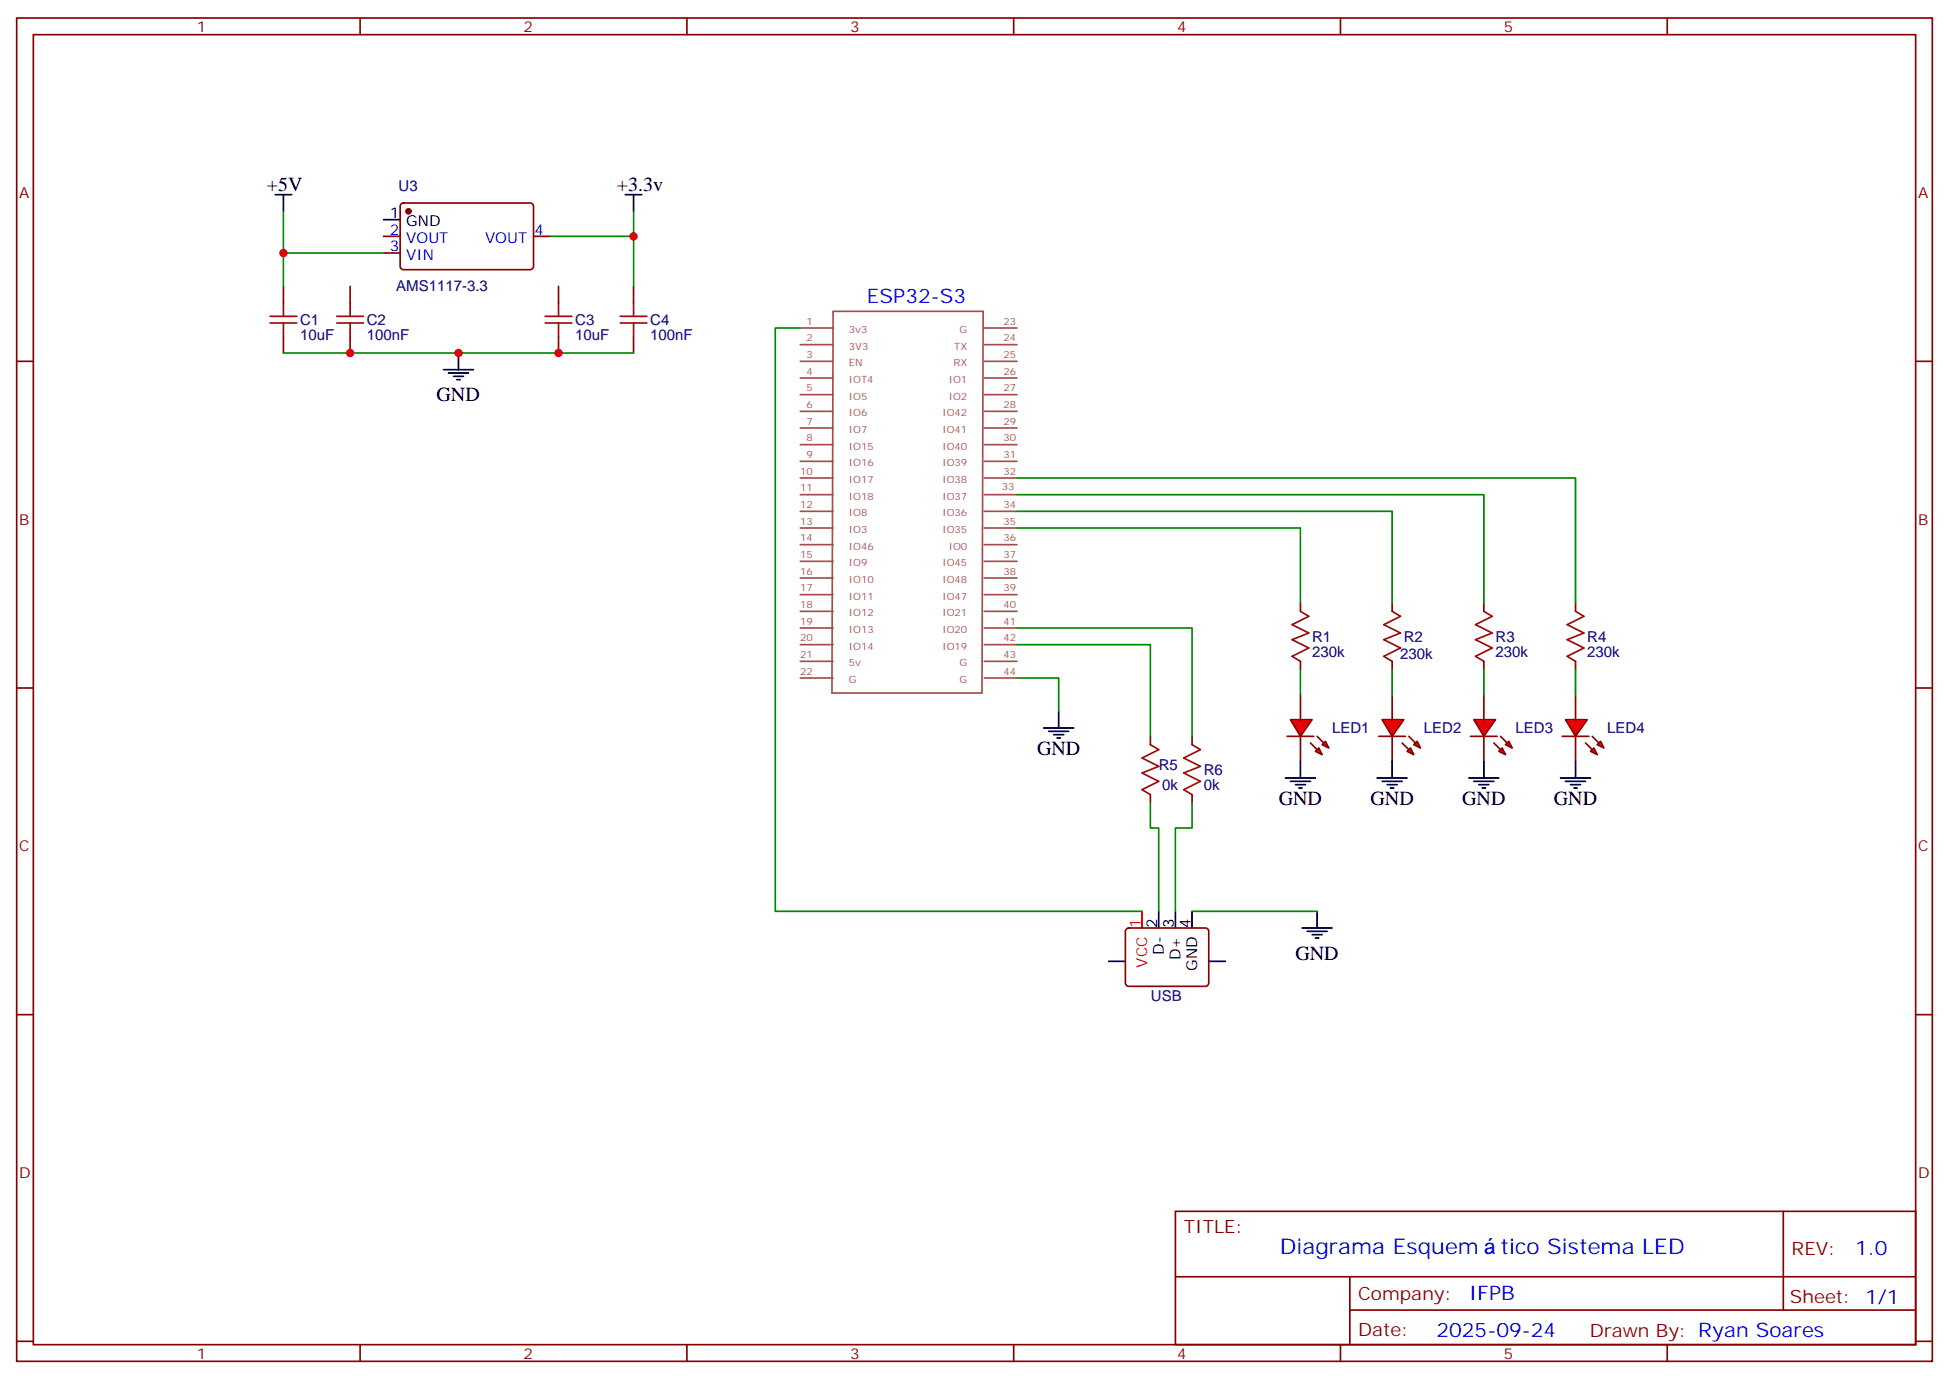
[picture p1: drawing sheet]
<svg xmlns="http://www.w3.org/2000/svg" width="412mm" height="292mm" viewBox="0 0 412 292" stroke-linecap="round" stroke-linejoin="round" font-family="sans-serif">
<g fill="none" stroke="#870000" stroke-width=".35">
<path d="M3.5 3.8h405.4v284.3h-405.4zM7.1 7.3h398.2v277.3h-398.2zM76.2 3.8v3.5M145.3 3.8v3.5M214.5 3.8v3.5M283.6 3.8v3.5M352.8 3.8v3.5M3.5 76.5h3.6M405.3 76.5h3.6M3.5 145.6h3.6M405.3 145.6h3.6M3.5 214.8h3.6"/>
<path d="M405.3 214.8h3.6M248.7 256.4h156.6v28.2h-156.6zM377.3 256.4v20.9M248.7 270.2h156.5M285.6 277.3h119.6M285.6 270.2v14.2M3.5 283.9h3.6M76.2 284.6v3.5M145.3 284.6v3.5M214.5 284.6v3.5M283.6 284.6v3.5M352.8 284.6v3.5"/>
<path d="M405.3 283.9h3.6"/>
</g>
<g fill="none" stroke="#a64a4a" stroke-width=".35">
<path d="M169.3 76.5h7M169.3 73h7M169.3 69.4h7M176.3 65.9h31.7l-.2 80.8h-31.8zM208.3 76.5h6.9M208.3 73h6.9M208.3 69.4h6.9M169.3 97.6h7M169.3 94.1h7M169.3 90.6h7M169.3 87.1h7M169.3 83.5h7"/>
<path d="M169.3 80h7M208.3 97.6h6.9M208.3 94.1h6.9M208.3 90.6h6.9M208.3 87.1h6.9M208.3 83.5h6.9M208.3 80h6.9M169.3 118.8h7M169.3 115.3h7M169.3 111.8h7M169.3 108.2h7M169.3 104.7h7"/>
<path d="M169.3 101.2h7M208.3 118.8h6.9M208.3 115.3h6.9M208.3 111.8h6.9M208.3 108.2h6.9M208.3 104.7h6.9M208.3 101.2h6.9M169.3 140h7M169.3 136.5h7M169.3 132.9h7M169.3 129.4h7M169.3 125.9h7"/>
<path d="M169.3 122.3h7M208.3 140h6.9M208.3 136.5h6.9M208.3 132.9h6.9M208.3 129.4h6.9M208.3 125.9h6.9M208.3 122.3h6.9M169.3 143.5h7M208.3 143.5h6.9"/>
</g>
<path d="M220.8 154.1h6.4M221.9 154.8h4.2M223 155.5h2.1M223.7 156.2h.7M224 150.6v3.5" fill="none" stroke="#000" stroke-width=".35"/>
<path d="M215.2 143.5h8.8v7.1" fill="none" stroke="#008700" stroke-width=".35"/>
<g fill="#f00" stroke="#870000" stroke-width=".35">
<path d="M273 152.3h4.6l-2.4 3.6z"/>
<path d="M272.3 155.9h5.7z"/>
</g>
<g fill="#870000" stroke="#870000" stroke-width=".35">
<path d="M278.7 155.9l1.4 1.4z"/>
<path d="M277.3 157.3l1.4 1.4z"/>
</g>
<g fill="#f00" stroke="#870000" stroke-width=".35">
<path d="M279.8 157.6l.7-.7 .7 1.4z"/>
<path d="M278.3 159l.7-.7 .8 1.4z"/>
</g>
<path d="M275.2 147v5.3M275.2 155.9v5.2" fill="none" stroke="#870000" stroke-width=".35"/>
<g fill="#f00" stroke="#870000" stroke-width=".35">
<path d="M292.5 152.3h4.5l-2.4 3.6z"/>
<path d="M291.7 155.9h5.7z"/>
</g>
<g fill="#870000" stroke="#870000" stroke-width=".35">
<path d="M298.1 155.9l1.4 1.4z"/>
<path d="M296.7 157.3l1.4 1.4z"/>
</g>
<g fill="#f00" stroke="#870000" stroke-width=".35">
<path d="M299.2 157.6l.7-.7 .7 1.4z"/>
<path d="M297.7 159l.7-.7 .8 1.4z"/>
</g>
<path d="M294.6 147v5.3M294.6 155.9v5.2" fill="none" stroke="#870000" stroke-width=".35"/>
<g fill="#f00" stroke="#870000" stroke-width=".35">
<path d="M311.9 152.3h4.5l-2.4 3.6z"/>
<path d="M311.1 155.9h5.7z"/>
</g>
<g fill="#870000" stroke="#870000" stroke-width=".35">
<path d="M317.5 155.9l1.4 1.4z"/>
<path d="M316.1 157.3l1.4 1.4z"/>
</g>
<g fill="#f00" stroke="#870000" stroke-width=".35">
<path d="M318.6 157.6l.7-.7 .7 1.4z"/>
<path d="M317.1 159l.8-.7 .7 1.4z"/>
</g>
<path d="M314 147v5.3M314 155.9v5.2" fill="none" stroke="#870000" stroke-width=".35"/>
<g fill="#f00" stroke="#870000" stroke-width=".35">
<path d="M331.3 152.3h4.5l-2.4 3.6z"/>
<path d="M330.6 155.9h5.6z"/>
</g>
<g fill="#870000" stroke="#870000" stroke-width=".35">
<path d="M336.9 155.9l1.4 1.4z"/>
<path d="M335.5 157.3l1.4 1.4z"/>
</g>
<g fill="#f00" stroke="#870000" stroke-width=".35">
<path d="M338.7 156.9l.7 1.4-1.4-.7z"/>
<path d="M336.5 159l.8-.7 .7 1.4z"/>
</g>
<g fill="none" stroke="#870000" stroke-width=".35">
<path d="M81.1 50h3.6M81.1 53.6h3.6M84.9 43.2l.5-.2h26.8a.71 .71 0 0 1 .7 .7v12.7a.76 .76 0 0 1-.7 .7h-26.8a.76 .76 0 0 1-.7-.7v-12.7zM112.9 50h3.5M60 60.6v3.5M60 71.2v3.5M74.1 60.6v3.5M74.1 71.2v3.5M118.2 60.6v3.5M118.2 71.2v3.5M134.1 60.6v3.5M134.1 71.2v3.5"/>
<path d="M275.2 127.6v1.8M275.2 140v1.7M294.6 127.6v1.8M294.6 140v1.7M314 127.6v1.8M314 140v1.7M333.4 127.6v1.8M333.4 140v1.7M243.4 155.9v1.7M252.2 155.9v1.7M333.4 147v5.3M333.4 155.9v5.2"/>
<path d="M243.4 168.2v1.8M252.2 168.2v1.8M238.4 196.6l.4-.2h16.3a.71 .71 0 0 1 .7 .7v11a.76 .76 0 0 1-.7 .7h-16.3a.76 .76 0 0 1-.7-.7v-11z"/>
</g>
<g fill="none" stroke="#a10000" stroke-width=".35">
<path d="M57.1 68.4h5.7M57.1 67h5.7M60 64.1v2.9M60 68.4v2.8M71.3 68.4h5.6M71.3 67h5.6M74.1 64.1v2.9M74.1 68.4v2.8M115.4 68.4h5.6M115.4 67h5.6M118.2 64.1v2.9M118.2 68.4v2.8"/>
<path d="M131.2 68.4h5.7M131.2 67h5.7M134.1 64.1v2.9M134.1 68.4v2.8M275.2 129.4l1.7 1.1-3.5 1.7 3.5 1.8-3.5 1.4 3.5 1.8-3.5 1.7 1.8 1.1M294.6 129.4l1.7 1.1-3.5 1.7 3.5 1.8-3.5 1.4 3.5 1.8-3.5 1.7 1.8 1.1M314 129.4l1.7 1.1-3.5 1.7 3.5 1.8-3.5 1.4 3.5 1.8-3.5 1.7 1.8 1.1M333.4 129.4l1.7 1.1-3.5 1.7 3.5 1.8-3.5 1.4 3.5 1.8-3.5 1.7 1.8 1.1M243.4 157.6l1.8 1.1-3.5 1.7 3.5 1.8-3.5 1.4 3.5 1.8-3.5 1.7 1.7 1.1M252.2 157.6l1.8 1.1-3.5 1.7 3.5 1.8-3.5 1.4 3.5 1.8-3.5 1.7 1.7 1.1"/>
</g>
<g fill="none" stroke="#008700" stroke-width=".35">
<path d="M60 44.7v8.9h21.1M60 53.6v7M134.1 44.7v5.3h-17.7M134.1 50v10.6M60 74.7h74.1M169.3 69.4h-5.3v123.5h77.7M215.2 111.8h60v15.8M215.2 108.2h79.4v19.4M215.2 104.7h98.8v22.9M215.2 101.2h118.2v26.4M215.2 136.5h28.2v19.4M215.2 132.9h37v23"/>
<path d="M275.2 141.7v5.3M294.6 141.7v5.3M314 141.7v5.3M333.4 141.7v5.3M243.4 170v5.3h1.8v17.6M252.2 170v5.3h-3.5v17.6M252.2 192.9h26.5"/>
</g>
<g fill="none" stroke="#000" stroke-width=".35">
<path d="M58.2 41.2h3.5M60 41.2v3.5M81.1 46.5h3.6M132.3 41.2h3.5M134.1 41.2v3.5M93.8 78.2h6.4M94.9 79h4.2M96 79.7h2.1M97 74.7v3.5M96.7 80.4h.7M272 164.7h6.3M273 165.4h4.3"/>
<path d="M274.1 166.1h2.1M274.8 166.8h.7M275.2 161.1v3.6M291.4 164.7h6.3M292.5 165.4h4.2M293.5 166.1h2.1M294.2 166.8h.7M294.6 161.1v3.6M310.8 164.7h6.3M311.9 165.4h4.2M312.9 166.1h2.1M313.6 166.8h.7"/>
<path d="M314 161.1v3.6M330.2 164.7h6.3M331.3 165.4h4.2M332.3 166.1h2.1M333 166.8h.7M333.4 161.1v3.6M245.2 192.9v3.5M248.7 192.9v3.5M252.2 192.9v3.5M275.5 196.4h6.4M276.6 197.1h4.2M277.6 197.8h2.2"/>
<path d="M278.3 198.5h.7M278.7 192.9v3.5M234.6 203.5h3.5M255.8 203.5h3.5"/>
</g>
<path d="M241.7 192.9v3.5" fill="none" stroke="#f00" stroke-width=".35"/>
<circle cx="86.4" cy="44.7" r=".53" fill="#870000" stroke="#870000" stroke-width=".35"/>
<g fill="#c00">
<circle cx="74.1" cy="74.7" r=".88"/>
<circle cx="118.2" cy="74.7" r=".88"/>
<circle cx="60" cy="53.6" r=".88"/>
<circle cx="134.1" cy="50" r=".88"/>
<circle cx="97" cy="74.7" r=".88"/>
</g>
<g font-size="4.6" fill="#00f">
<text x="270.8" y="265.4">Diagrama Esquem</text>
<text x="317.5" y="265.4">tico Sistema LED</text>
</g>
<g font-size="4.2">
<text x="56.4" y="40.5">+5V</text>
<text x="130.5" y="40.5">+3.3v</text>
<text x="92.4" y="84.9">GND</text>
<text x="219.4" y="159.7">GND</text>
<text x="270.6" y="170.3">GND</text>
<text x="290" y="170.3">GND</text>
<text x="309.4" y="170.3">GND</text>
<text x="328.8" y="170.3">GND</text>
<text x="274.1" y="203.1">GND</text>
</g>
<g font-size="4.2" fill="#00f">
<text x="183.4" y="64.1">ESP32-S3</text>
<text x="392.5" y="265.7">1.0</text>
<text x="310.9" y="275.2">IFPB</text>
<text x="304" y="283">2025-09-24</text>
</g>
<g font-size="3.9" fill="#800">
<text x="250.5" y="261">TITLE:</text>
<text x="379.1" y="265.7">REV:</text>
<text x="287.4" y="275.2">Company:</text>
<text x="378.7" y="275.8">Sheet: 1/1</text>
<text x="287.4" y="282.9">Date:</text>
<text x="336.4" y="282.9">Drawn By: Ryan Soares</text>
</g>
<g font-size="3.2" fill="#800">
<text x="41.6" y="6.8">1</text>
<text x="110.8" y="6.8">2</text>
<text x="179.9" y="6.8">3</text>
<text x="249.1" y="6.8">4</text>
<text x="318.2" y="6.8">5</text>
<text x="4.1" y="41.9">A</text>
<text x="405.9" y="41.9">A</text>
<text x="4.1" y="111.1">B</text>
<text x="405.9" y="111.1">B</text>
<text x="4.1" y="180.2">C</text>
<text x="405.9" y="180.2">C</text>
<text x="4.1" y="249.3">D</text>
<text x="405.9" y="249.3">D</text>
<text x="41.6" y="287.6">1</text>
<text x="110.8" y="287.6">2</text>
<text x="179.9" y="287.6">3</text>
<text x="249.1" y="287.6">4</text>
<text x="318.2" y="287.6">5</text>
</g>
<g font-size="3.2" fill="#000080">
<text x="84.3" y="40.5">U3</text>
<text x="83.8" y="61.7">AMS1117-3.3</text>
<text x="63.5" y="68.8">C1</text>
<text x="77.6" y="68.8">C2</text>
<text x="121.7" y="68.8">C3</text>
<text x="137.6" y="68.8">C4</text>
<text x="63.5" y="72">10uF</text>
<text x="77.6" y="72">100nF</text>
<text x="121.7" y="72">10uF</text>
<text x="137.6" y="72">100nF</text>
<text x="277.6" y="135.8">R1</text>
<text x="297" y="135.8">R2</text>
<text x="316.4" y="135.8">R3</text>
<text x="335.8" y="135.8">R4</text>
<text x="277.6" y="139">230k</text>
<text x="296.3" y="139.4">230k</text>
<text x="316.4" y="139">230k</text>
<text x="335.8" y="139">230k</text>
<text x="281.9" y="155.2">LED1</text>
<text x="301.3" y="155.2">LED2</text>
<text x="320.7" y="155.2">LED3</text>
<text x="340.1" y="155.2">LED4</text>
<text x="245.2" y="162.9">R5</text>
<text x="245.9" y="167.1">0k</text>
<text x="254.7" y="167.1">0k</text>
<text x="254.7" y="164">R6</text>
<text x="243.5" y="211.8">USB</text>
</g>
<g font-size="3.2">
<text x="82.5" y="46.1">1</text>
<text x="86" y="47.9">GND</text>
<text x="244.8" y="196.4" transform="rotate(-90 244.8 196.4)">2</text>
<text x="248.4" y="196.4" transform="rotate(-90 248.4 196.4)">3</text>
<text x="251.9" y="196.4" transform="rotate(-90 251.9 196.4)">4</text>
<text x="246.2" y="202.1" transform="rotate(-90 246.2 202.1)">D-</text>
<text x="249.8" y="203.2" transform="rotate(-90 249.8 203.2)">D+</text>
<text x="253.3" y="205.5" transform="rotate(-90 253.3 205.5)">GND</text>
</g>
<g font-size="3.2" fill="#00f">
<text x="82.5" y="53.2">3</text>
<text x="82.5" y="49.7">2</text>
<text x="86" y="51.4">VOUT</text>
<text x="102.6" y="51.4">VOUT</text>
<text x="113.1" y="49.7">4</text>
<text x="86" y="55">VIN</text>
</g>
<g font-size="3.2" fill="#f00">
<text x="241.3" y="196.4" transform="rotate(-90 241.3 196.4)">1</text>
<text x="242.7" y="204.8" transform="rotate(-90 242.7 204.8)">VCC</text>
</g>
<g font-size="2.1" fill="#a54b4b">
<text x="170.7" y="68.7">1</text>
<text x="179.6" y="70.5">3v3</text>
<text x="203" y="70.5">G</text>
<text x="212.3" y="68.7">23</text>
<text x="170.7" y="75.8">3</text>
<text x="170.7" y="72.3">2</text>
<text x="179.6" y="77.5">EN</text>
<text x="179.6" y="74">3V3</text>
<text x="201.7" y="77.5">RX</text>
<text x="201.9" y="74">TX</text>
<text x="212.3" y="75.8">25</text>
<text x="212.3" y="72.3">24</text>
<text x="170.7" y="82.8">5</text>
<text x="170.7" y="79.3">4</text>
<text x="179.6" y="81.1">IOT4</text>
<text x="200.8" y="81.1">IO1</text>
<text x="212.3" y="82.8">27</text>
<text x="212.3" y="79.3">26</text>
<text x="170.7" y="89.9">7</text>
<text x="170.7" y="86.4">6</text>
<text x="179.6" y="88.1">IO6</text>
<text x="179.6" y="84.6">IO5</text>
<text x="199.4" y="88.1">IO42</text>
<text x="200.8" y="84.6">IO2</text>
<text x="212.3" y="89.9">29</text>
<text x="212.3" y="86.4">28</text>
<text x="170.7" y="93.4">8</text>
<text x="179.6" y="95.2">IO15</text>
<text x="179.6" y="91.6">IO7</text>
<text x="199.4" y="95.2">IO40</text>
<text x="199.4" y="91.6">IO41</text>
<text x="212.3" y="93.4">30</text>
<text x="169.3" y="100.5">10</text>
<text x="170.7" y="97">9</text>
<text x="179.6" y="98.7">IO16</text>
<text x="199.4" y="98.7">IO39</text>
<text x="212.3" y="100.5">32</text>
<text x="212.3" y="97">31</text>
<text x="169.3" y="107.5">12</text>
<text x="169.3" y="104">11</text>
<text x="179.6" y="105.7">IO18</text>
<text x="179.6" y="102.2">IO17</text>
<text x="199.4" y="105.7">IO37</text>
<text x="199.4" y="102.2">IO38</text>
<text x="212" y="103.7">33</text>
<text x="212.3" y="107.5">34</text>
<text x="169.3" y="111.1">13</text>
<text x="179.6" y="112.8">IO3</text>
<text x="179.6" y="109.3">IO8</text>
<text x="199.4" y="112.8">IO35</text>
<text x="199.4" y="109.3">IO36</text>
<text x="212.3" y="111.1">35</text>
<text x="169.3" y="118.1">15</text>
<text x="169.3" y="114.6">14</text>
<text x="179.6" y="119.9">IO9</text>
<text x="179.6" y="116.3">IO46</text>
<text x="199.4" y="119.9">IO45</text>
<text x="200.8" y="116.3">IO0</text>
<text x="212.3" y="118.1">37</text>
<text x="212.3" y="114.6">36</text>
<text x="169.3" y="125.2">17</text>
<text x="169.3" y="121.6">16</text>
<text x="179.6" y="123.4">IO10</text>
<text x="199.4" y="123.4">IO48</text>
<text x="212.3" y="125.2">39</text>
<text x="212.3" y="121.6">38</text>
<text x="169.3" y="128.7">18</text>
<text x="179.6" y="130.4">IO12</text>
<text x="179.6" y="126.9">IO11</text>
<text x="199.4" y="130.4">IO21</text>
<text x="199.4" y="126.9">IO47</text>
<text x="212.3" y="128.7">40</text>
<text x="169.3" y="135.8">20</text>
<text x="169.3" y="132.2">19</text>
<text x="179.6" y="137.5">IO14</text>
<text x="179.6" y="134">IO13</text>
<text x="199.4" y="137.5">IO19</text>
<text x="199.4" y="134">IO20</text>
<text x="212.3" y="135.8">42</text>
<text x="212.3" y="132.2">41</text>
<text x="169.3" y="142.8">22</text>
<text x="169.3" y="139.3">21</text>
<text x="179.6" y="141">5v</text>
<text x="203" y="141">G</text>
<text x="212.3" y="142.8">44</text>
<text x="212.3" y="139.3">43</text>
<text x="179.6" y="144.6">G</text>
<text x="203" y="144.6">G</text>
</g>
</svg>
